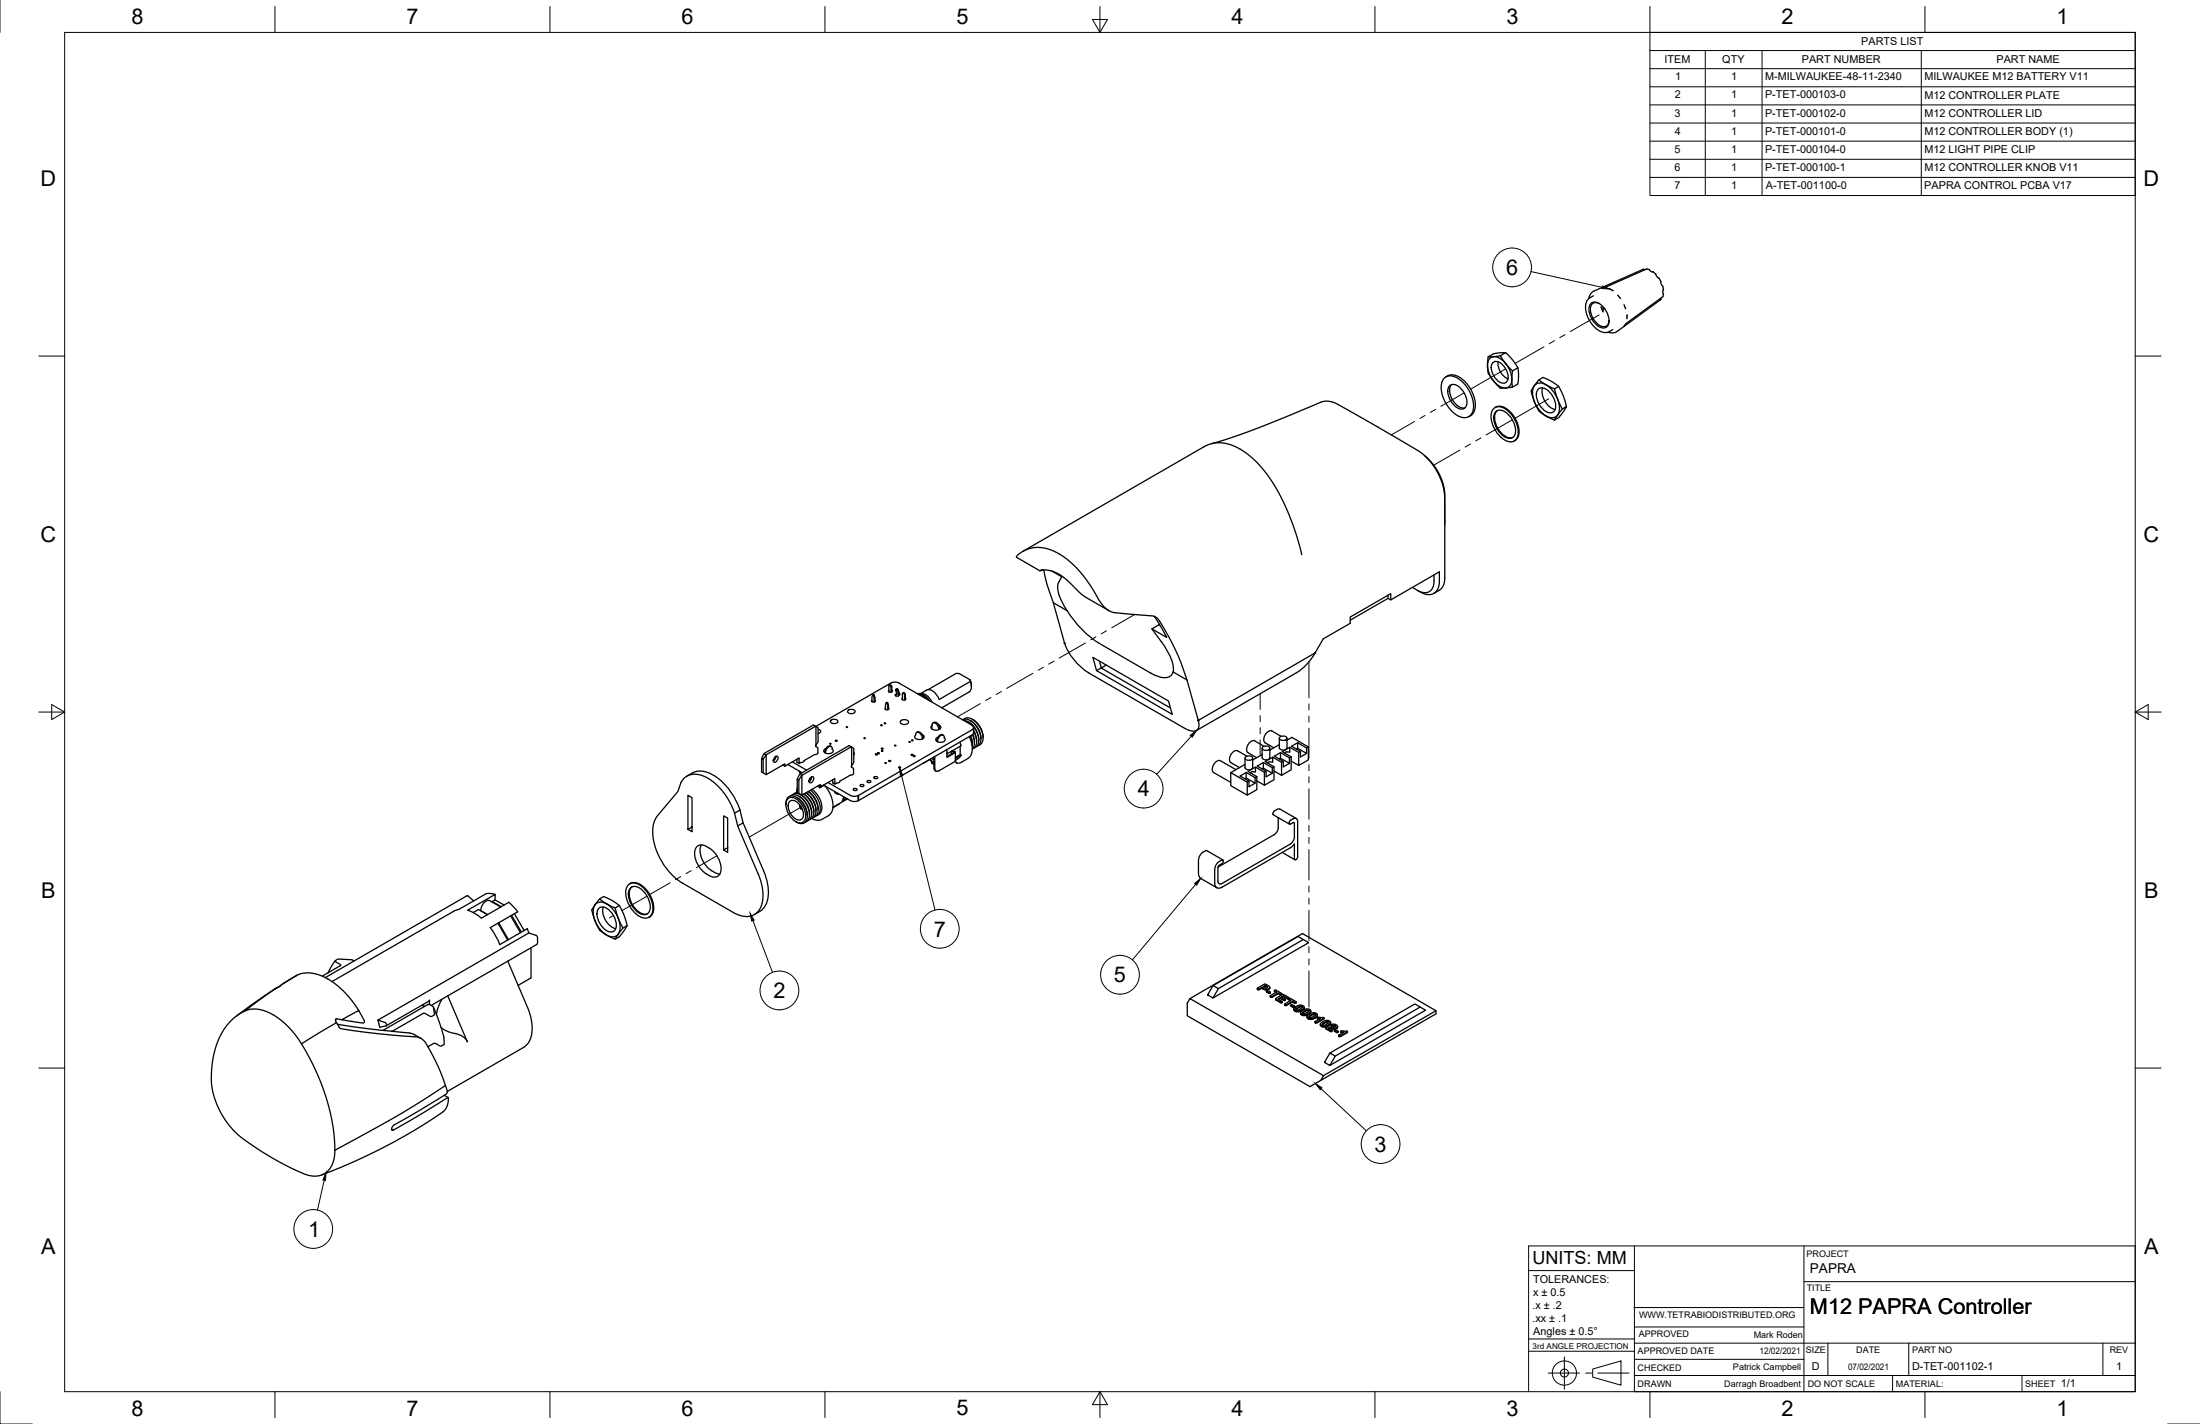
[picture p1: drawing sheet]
<svg xmlns="http://www.w3.org/2000/svg" width="864mm" height="559mm" viewBox="0 0 864 559" stroke-linecap="round" stroke-linejoin="round" font-family="sans-serif">
<!-- layer: Visible -->
<g fill="none" stroke="#000" stroke-width=".51">
<path d="M624.4 119.2a2.85 2.85 0 0 1 4 .3 7.8 7.8 0 0 1 2.9 8 2.57 2.57 0 0 1-4.3 .2 7.8 7.8 0 0 1-2.9-7.9zM625.5 116.1l-2.2 1.4-.8 1.8 .1 3.1 1.4 3.4 2.2 2.8 2.2 1.5 2.1 .4 2.6-1.2M627.8 119.2a2.22 2.22 0 0 0-2.5-.2 2.22 2.22 0 0 0-1 2.4 7.5 7.5 0 0 0 5 6.8 2.13 2.13 0 0 0 2.3-2.4M631.9 113.4l.2 .1M632.2 113.5l.5 .4M632.7 113.9l.6 .2M635.1 115.8l1.1 1.3M637.5 119.5l.6 1.6M645.6 105.9l-.6-.2-19.3 8.5-1.2 1-.9 2M646.4 105.6l1 .2 .6 .6 .9 .3 1 .8 2.1 3M646.4 105.5l-16.3 7.3-1.3 .1M652 110.5l.1 1 .6 .8"/>
<path d="M652 117.4l-17.3 12.7-1.6 .5-1.9-.2M652 117v.4M652.7 112.4a1.14 1.14 0 0 1 0 1.7l.2 1.2M653 115.3l-.3 1.2-14.4 10.5-.8 1M588.9 139.6l2.2-1.2-4.7 .4-2.2 1.2M591.1 138.4l2.5 2.6 2.2 3.3-2.1 1.2M629.8 121l-.6 .8v.5l-.7-1.8 .3 .4 .9 .2M638.8 123.6l-.1 1.5M566.7 148.6a4.4 4.4 0 0 1 6.2 .3 13.3 13.3 0 0 1 5.3 12.4 3.7 3.7 0 0 1-6.1 1.7 13.3 13.3 0 0 1-6.1-13zM567.6 147.9a5 5 0 0 1 6.5 1 12.8 12.8 0 0 1 4.7 12.4 3.9 3.9 0 0 1-2.2 2.2M569 151.5a3.5 3.5 0 0 1 5 1.5 6.3 6.3 0 0 1 1.2 6.9 3.5 3.5 0 0 1-5-1.5 6.3 6.3 0 0 1-1.2-6.9zM569.8 150.9a6.3 6.3 0 0 0 2.1 8.1l1.9 1.1h1.3"/>
<path d="M583.9 143.4l.3 3 1.4 2.2 2.2 2.7a3.4 3.4 0 0 0 4 .9l1.9-.3-.3-3M583.9 143.4a9.6 9.6 0 0 0 6.6 8.8 2.84 2.84 0 0 0 3-3.3M585.9 142.4a3.1 3.1 0 0 1 4.5 1.4 5.6 5.6 0 0 1 1.1 6 3.1 3.1 0 0 1-4.5-1.3 5.6 5.6 0 0 1-1.1-6.1zM586.8 159.9a4.5 4.5 0 0 1 5.8 1.4 10.2 10.2 0 0 1 3.1 10.5l-1 1M588.1 142a7 7 0 0 0 3.9 6.7M591.1 142.7l1.2 1.4a2.24 2.24 0 0 1 1.3 2.1l-.2 2.7M591.1 142.7l-1.6-2.2a1.22 1.22 0 0 0-2-.7l-2.2 .2a.89 .89 0 0 0-1.1 .1 .89 .89 0 0 0-.2 1.1l-.1 2.2M591.1 142.7a10.4 10.4 0 0 1 2.4 6.2M591.1 142.7a4.9 4.9 0 0 0-5.9-2.4l-1.1 1.5-.2 1.6M595.8 144.3l.3 2.3-.3 4.1-2.1 1.2M602.3 151.4l-.9 1.4a1.46 1.46 0 0 0 0 2l.9 2.7M602.3 157.5l1.8 3.8 2.8 1.9"/>
<path d="M602.3 151.4a6.9 6.9 0 0 0 0 6.1M602.3 157.5a11.7 11.7 0 0 0 4.6 5.7M603.7 152.8a3 3 0 0 1 4.5 1 6.7 6.7 0 0 1 1.8 7.6 3 3 0 0 1-4.4-.9 6.7 6.7 0 0 1-1.9-7.7zM604.1 149.1l1.6-1 3.4 1.6 2.7 1.9 1.9 3.8 1.2 4.1M605.5 152.2a7.5 7.5 0 0 0 4.9 8.5M606.9 151l1.7 .9a2.09 2.09 0 0 1 2 2.4l.9 2.4M606.9 151l-2.1-1.4a.62 .62 0 0 0-.7-.5 .62 .62 0 0 0-.6 .6l-1.2 1.7M606.9 151a11.5 11.5 0 0 1 4.6 5.7M606.9 151a3.3 3.3 0 0 0-4.6 .4M611.5 156.7l1.8 3.8M611.5 156.7a6.9 6.9 0 0 1 0 6.1M611.8 151.7l-1.6 .9"/>
<path d="M475.5 174.1l6.6-1.9 9.2-3.3 28.5-11.4 2.6 .1 2.2 .8 12.5 7 20.9 12.4 3.6 3.5 3.1 4.8 1.7 4.3 .7 4.3v32.1M559.2 178.8l2.5 2.3 1.8 2.5 1.8 3.1 1.1 3 .7 4.1v12M586.3 160.3a4.3 4.3 0 0 1 5.9 1.2 10.1 10.1 0 0 1 3.2 10.6 3.6 3.6 0 0 1-5.5 0 11 11 0 0 1-4.3-10.5zM587.4 161.4a4.1 4.1 0 0 1 5.2 1.8 7.5 7.5 0 0 1 1.8 7.9 3.3 3.3 0 0 1-5.1-.7 8 8 0 0 1-2.4-8.6zM587.8 161.1a5 5 0 0 0-.4 6 7.1 7.1 0 0 0 5.8 4.7l.6-.1M594.7 172.9l-.3 .1M606.9 163.2l3.3 1.6M611.5 162.8l-1.3 2M611.5 162.8a3.3 3.3 0 0 1-4.6 .4M613.3 160.5l-1.8 2.3M613.3 160.5l1.6-1-3 4.3-1.7 1M401.4 216.4l71.5-41.2 2.8-1.1 3-.4 4.5 .9 5.1 2.6 4.5 3.6 4.7 5.6 4.5 7 3.4 7.2 3.2 8.5 2.4 8.6"/>
<path d="M408.2 224l-9.1-5.3v-.5l3-2.1 3.7-1.2 3.9 .1 3.6 1.1 4.9 2.9 4.4 3.9 4.6 5.6 5 8.2 2.8 2.8 2.6 .9 14.9 1.3 1.8 .9 5.2 8.6 4 8.5 2.4 7.1 4.5 15.9M409.5 223.6l-1.4 .3 1.2-.3 1.8 .1a14.1 14.1 0 0 1 8.1 4.3l6.5 6 9.7 5.7M409.8 223.6l1.1 5.4 2.6 7.5M412.9 224.1l3.9 2.2 .2-.1M415.6 228.5a11.6 11.6 0 0 0 2.3 9.6l1 1.6M416.8 226.3l-1.2 2.2M418.9 239.6l-5.4-3.1 4.4 15.9M418.9 239.6a39.4 39.4 0 0 0 12.6 12.9l20.1 11.6a8 8 0 0 0 7.6 1.3 5.2 5.2 0 0 0 .8-6.3l-2.4-4.8-5.4-7.5M544.9 233.6v1.2M545.9 235.4v-2.4l-15.9 9.1v2.5l-10.6 6.1-3.2 5.5-45.8 26.5M554.4 230.5a10.8 10.8 0 0 0 7.3 2.8 4.5 4.5 0 0 0 3.3-5.2v-3.7l-19.1 11-1-.6-14.9 8.6M562.9 225.6a8.3 8.3 0 0 1-1 5.9 3.9 3.9 0 0 1-5.4 .2"/>
<path d="M567.1 226.8a5.3 5.3 0 0 1-2.1 4.8l-2.2 1.3M417.9 252.4a23 23 0 0 0 9.5 11.7l37.6 21.7M431.6 259.5l.6 2.6-1.8 1.1 29.7 17.1-1.4-5.2-29.7-17.1 1.4 5.2M452.9 241.8l1.7 2.2 3.4 6.2-5.8-3.4 3-1.8M516.2 256.2a21.5 21.5 0 0 1-7.4 7.9l-39.1 22.6M332.9 278.8a1.75 1.75 0 0 1 2.8 .5 1.69 1.69 0 0 1-3-.2zM342.3 274.7l-.2 .3a.82 .82 0 0 0 .8 .5 .82 .82 0 0 0 .7-.5l-.1-.3M342.3 275.4l.2-2.7 .4 .2 .2 1v1.6M342.5 272.7h.7l.3 2.7M343.2 272.7l-.3 .2M343.5 273.7l-.4 .2M347.6 278.4v-1.9l.3-.7 .3 .2 .2 1v1.6"/>
<path d="M347.6 277.8l-.2 .2a.82 .82 0 0 0 .8 .6 .82 .82 0 0 0 .8-.6l-.2-.2M347.9 275.8h.6l.3 2.6M348.5 275.8l-.3 .2M348.8 276.8l-.4 .2M348.9 269.2v2.3M348.9 269.2l.2-.3 .6 .5 .1 2.3M348.9 270.9l-.2 .2a.82 .82 0 0 0 .8 .6 .82 .82 0 0 0 .8-.6l-.2-.2M349 269l.7-.2 .4 .5v2.2M351.6 270.9l.4 1.2 .9 .5M351.9 272.3l-.3 .1a.64 .64 0 0 0 .2 .9 .64 .64 0 0 0 .9-.2l.3-.3M352 270.3l-.3 .2M352 270.3l.6 .3 .6 2.1"/>
<path d="M352 272.1l-.4 1M352.4 271.4l-.8-.5v-.4h.4l.4 .5 .5 1.6-.3 .5M354.2 274l-.2 .2a.82 .82 0 0 0 .8 .5 .82 .82 0 0 0 .8-.5l-.2-.2M354.2 274.6l.2-2.6 .6 .5 .1 2.2M354.4 272l.6-.2 .4 .8M355.4 272.6v2M360.1 272.2h.9l1.4 .5 2.1 2.1M360.4 272.4l1.4 .4 1.6 1.3M360.7 272.5l2.2 1.3M361.3 272.2a4.6 4.6 0 0 1 4.5 3.3M362.4 272.7l.4 .2M362.8 272.9l2 2"/>
<path d="M380.8 266.8l.5 1.3v1.4M380.9 267.4l-12.2 7.1a5.1 5.1 0 0 0-4.6-3.8l-2.8 1.5M380.9 267.4l-.1-.6-4.3-2.5-1.1-.1-11.1 6.4M380.9 267.4l.4 2.2-.5 1.6-11.1 6.5M434.3 261l-2.1 1.1 27.3 15.7M460.5 263.7l5.4 3.1M299 297.6l.9-1.9 .9 .5-1.2 1.8v5.3M299.6 298l-.6-.4v5.3l1.8 1.1M304.2 297.1a.69 .69 0 0 1 1.2-.1 1.66 1.66 0 0 1-1.6 2.1l-.2-1zM304.5 296.8l.1 .2M304.6 296.8l-.3 1-.7 .8M309.2 300l5.7 3.2"/>
<path d="M311 299l5.6 3.2M312.8 297.9v1.2l.9 .5M319.8 296.1l-4.1 2.4M320.2 285l-.9-.5-19.4 11.2M320.3 292.4l-.1-7.4-19.4 11.2v7.8l7.3-4.3v1l5.6-3.3v2.2l1.7-.6 .2-.5M320.3 285.1l.8 .5v5.5l-.8 1.3M320.3 292.4h.1M320.3 292.4v.5l.8 .5v2M321 295.4l-.3 .5-.9 .2M321.1 286.2a.84 .84 0 0 1 1.1 .8 .84 .84 0 0 1-1.1 .8M324.2 293.8a.86 .86 0 0 0-.8 .6 .86 .86 0 0 0 .3 .9M325 293.3l.4-.2a.84 .84 0 0 1 1-.1 .84 .84 0 0 1 .3 1 .9 .9 0 0 1 .3 1 .9 .9 0 0 1-.9 .6l-2.1-.1 .2-1z"/>
<path d="M325.8 291.8l.4 .1-.4 .1zM326.1 282.7a1.75 1.75 0 0 1 2.8 .5 1.69 1.69 0 0 1-2.9-.2zM326.3 293a1.82 1.82 0 0 0-2.5 1.8l-.1 .6M332.3 285.2l.4 .1-.4 .1zM334.2 293.1l-.9-.5-19.4 11.2M334.3 293.2l.9 .4v5.6l-.9 1.3M335.2 295.3l.2 .5-.2 .5M339.3 289.6l.4 .1-.4 .1zM345.9 284.5l.4 .1-.4 .2zM346.1 294.6l.5 .1-.5 .1zM347.2 283.7l.5 .2-.5 .1zM347.5 299.3l.4 .1-.4 .1z"/>
<path d="M351.3 292.5l.4 .1-.4 .1zM353.6 282.9a1.9 1.9 0 0 1 3 .6 1.84 1.84 0 0 1-3.2-.3zM356.9 291l.5 .2-.5 .1zM358 290.4l.4 .1-.4 .2zM359.4 288.5a1.03 1.03 0 0 1 .8-1.2 1.03 1.03 0 0 1 1.2 .8l.7 1.7M359.4 288.5a.9 .9 0 0 0-.3 1 .9 .9 0 0 0 .9 .6h1.6l.5-.3M359.8 287.4a1.83 1.83 0 0 1 2.6 1.8v.6a.88 .88 0 0 0 .3-.9 .88 .88 0 0 0-.8-.7M362.4 299.5l2.6-1.5 1.6 1.5M362.4 299.5h.1M365.1 297.9l1.5 1.4M365.2 298.2l.5 .6M365.7 298.8l.1 .7"/>
<path d="M365.7 297.6l.9 .6M365.8 299.5l.8 .5M365.8 286.1v-1.5a1.01 1.01 0 0 1 1-1.1 1.01 1.01 0 0 1 1 .9l.7 1.9M366.2 283.7a1.82 1.82 0 0 1 2.7 1.8v.6M366.4 297.2l.2 .1M366.6 297.1v4.3l.5 1M368.5 284.5a1 1 0 0 1 .8 1.1 1 1 0 0 1-1.2 .8 2.04 2.04 0 0 1-2.7-1.1l.4-.6M369 288.9l.3-.3a.84 .84 0 0 1 1.1 0 .84 .84 0 0 1 .3 1 .9 .9 0 0 1 .3 1 .9 .9 0 0 1-.9 .6l-2.1-.1 .2-1.1zM370.3 288.5a1.82 1.82 0 0 0-2.6 1.8v.6a.88 .88 0 0 1-.4-.9 .88 .88 0 0 1 .8-.7M371.7 294.1l.1 3 3.2-1.8-1-.8M371.7 295.7l.2 .1M371.7 295.3l.2 .5"/>
<path d="M373.5 294.8v1M373.7 294.7l.9 .5-2.9 1.7M375 295.2v3.5l-6.9 4-.7-.1-.4-.6-.1-5.1M375 298.7h.1M375.7 297.9l-.7 .5M376.8 291.2l.5 1.4-5.4 3.2M376.9 292.8v3.3l.4 .2M376.9 296.1l-1.9 1.1M377.3 296.3l-2.3 1.3M377.3 296.3l-.7 1-1.6 .9M377.9 282.4a5.1 5.1 0 0 1 5.7 3.2 6.3 6.3 0 0 1 .7 6.8l-.9 .6M378.2 282.7a8.2 8.2 0 0 1 5.7 9.4l-.5 .8-.9 .5"/>
<path d="M378.3 282.3a3.6 3.6 0 0 1 4.9 1.1 8.1 8.1 0 0 1 2.3 8l-1.3 1.1M380 283.2l.4 .3M380.4 283.5a8.3 8.3 0 0 1 3.8 6.5M380.5 289.1l1.2 4.1-.2 2-.4 1.2-.8 1-3.5 2-1.3 .1-.5-.9M380.8 282.7a8.2 8.2 0 0 1 4.3 6.8M380.9 288.8l.7 2.3v1.6M381 288.7l.7 3.3M381.6 284.6l-28.7-16.5-1.6-.4-1.6 .3-29.4 17.1M381.6 284.6a.97 .97 0 0 1 .6 1 .97 .97 0 0 1-.7 .8l-44.5 25.7M381.7 282.3a8.3 8.3 0 0 1 4.2 7.3M381.9 288.2l.5 1.9 .1 1.4M382.2 285.5l-.1 2.3-.6 .7-44.5 25.7"/>
<path d="M382.2 287a5.3 5.3 0 0 1-.1 6.7l-.4 .2a5.2 5.2 0 0 0 .1-5.6M382.2 286.7l.8 1.6 .4 2.2M383.3 290.5v.5M384.2 290v.5M385 289.6v.4M470.4 282.7a2.81 2.81 0 0 1-1.7 4.2l-1.6-.2-2.1-.9M485.8 294.6l3.7 2.1M485.8 294.6a3.1 3.1 0 0 0-2.6 4.7l3.4 1.9M488.7 300l-5.6 3.2 6.5 3.7M488.7 297.5v3.7a1.74 1.74 0 0 0 3 0v-3.7M488.9 297.1a1.77 1.77 0 0 1 2.8 .5 1.71 1.71 0 0 1-3-.2zM491.7 298l.2 .2"/>
<path d="M492.5 290.7l3.7 2.2M492.6 290.7a3.1 3.1 0 0 0-2.7 4.7l3.4 1.9M495.4 293.6v3.7a1.74 1.74 0 0 0 3.1 0v-3.7M495.4 296.1l-3.7 2.1M495.6 293.2a1.77 1.77 0 0 1 2.9 .5 1.71 1.71 0 0 1-3-.2zM495.9 299.2v2.2l-.5 .3M495.9 299.2l-2.4 1.4 3.5 2v2.2l2.4-1.4M495.9 299.2l3.5 2.1M498.5 294.2l.1 .1M499.6 297.1l-3 1.8 3.5 2M502.2 289.7v3.7a1.74 1.74 0 0 0 3 0v-3.7M502.2 292.2l-3.7 2.1"/>
<path d="M502.3 289.3a1.77 1.77 0 0 1 2.9 .5 1.71 1.71 0 0 1-3-.2zM502.6 295.4v2.1l-.5 .3M502.6 295.4l-2.3 1.3 3.5 2.1v2.1l2.4-1.3M502.6 295.4l3.6 2M502.9 289l-3.6-2.2a3.1 3.1 0 0 0-2.7 4.7l3.4 2M503.1 299.1l-3.5-2v2l-1.5-.2-.4 .6M505.2 290.5l1.9-1.2 6.5 3.8M505.2 290.3l.2 .1M506.2 297.4v2.2l-3.6-2.1M506.2 297.4l.6-.4v5.1l-3.7 2.1v-5.1l.7-.3M506.3 293.2v2l-1.5-.2-.4 .6M506.8 298.7l3 1.7"/>
<path d="M509.4 291.5v2.1l-.5 .3M509.4 291.5l-2.4 1.3 3.5 2.1v2.2l2.4-1.4M509.4 291.5l3.5 2M509.8 295.3l-3.5-2.1-3 1.8 3.5 2M512.9 293.5v2.2l-3.5-2.1M512.9 293.5l.7-.4v5.1l-3.8 2.2v-5.1l.7-.4M269.6 304.6a8.7 8.7 0 0 1 11.4 .2 26.2 26.2 0 0 1 9.5 13.1M288.4 319.1l1.2 5 2.1-1.2 8 18.8a16.3 16.3 0 0 1 .6 14 8.6 8.6 0 0 1-4.2 3.2M288.4 319.1a24.1 24.1 0 0 0-12.9-14.8 6.3 6.3 0 0 0-8.1 2.7l-1.3 3.6-8 9.5a14.2 14.2 0 0 0-.5 13.5 25.7 25.7 0 0 0 10.2 12.9l20.1 11.6a7.4 7.4 0 0 0 9.6-.4 13.9 13.9 0 0 0 .7-13.4l-8.6-20.2M290.5 317.9l-2.1 1.2M290.5 317.9l1.2 5M307.3 300.2l.8 .5"/>
<path d="M308.5 315.3v.4M308.5 315.3a2.57 2.57 0 0 1 1.2-2.7 2.57 2.57 0 0 1 3 .3 8.6 8.6 0 0 1 4 8.8 2.45 2.45 0 0 1-4 .9M309.2 313.6a3.1 3.1 0 0 1 4.6 .9 6.8 6.8 0 0 1 1.8 7.8 3.1 3.1 0 0 1-4.6-.9 6.8 6.8 0 0 1-1.8-7.8zM310 314.4a3.6 3.6 0 0 1 4.5 2.3 3.6 3.6 0 0 1-.2 5 4.8 4.8 0 0 1-4.7-4l-.2-.8a2.73 2.73 0 0 1 .6-2.5zM310.2 312.4a3.6 3.6 0 0 1 4.8 1.2 8.1 8.1 0 0 1 2.4 7.9l-1.3 1.1M311 311.9a3.6 3.6 0 0 1 4.9 1.2 8.1 8.1 0 0 1 2.3 7.9l-1.3 1.1M312.7 312.9a8.1 8.1 0 0 1 4.2 7.3M312.9 305.7l1-1.9 .9 .5-1.2 1.8v5.3M312.9 309.3l-.2 1.7M313 310.7l-.3 .2M313 310.9l-1.1 .5M313.5 312.4a8.1 8.1 0 0 1 4.3 7.3"/>
<path d="M313.6 306.1l-.7-.4v5.3l1.9 1.1M313.8 302.6v.4l.7 .4M313.9 315.8v.7l.5 .9M314.2 316.3v.8l.4 .4M314.4 311.9a8.1 8.1 0 0 1 4.2 7.3M314.5 316.6l.3 1M314.6 303.1v.3M314.8 317.6l.2 .1M317.6 306.4l.2 .1-.2-.1M318.1 310.1a8.3 8.3 0 0 1 3.4 9.1l-1.2 1M318.2 305.2l.3 .2h-.6M318.2 305.1a.69 .69 0 0 1 1.2 0 1.66 1.66 0 0 1-1.6 2.1l-.2-1z"/>
<path d="M318.3 305.9h-.6M318.5 305.5l-.6 .3M318.6 304.9l-.3 1-.8 .8M318.7 309.8a8.4 8.4 0 0 1 3.5 9l-1.4 1.2M319.4 318.7a8.1 8.1 0 0 0-3.9-7.1 8.2 8.2 0 0 1 3.5 9.1l-1.2 .9M320.3 318.2a8.1 8.1 0 0 0-3.9-7.1 8.2 8.2 0 0 1 3.4 9.1l-1.2 .9M321.1 308.4l.6 .7M321.1 308.4l.7 .6M321.1 317.8a8.1 8.1 0 0 0-3.9-7.2 8.3 8.3 0 0 1 3.5 9.1l-1.2 1M321.3 308.3l.8 .5M322.6 308.5h.1M322.6 308.6l-.9 .5"/>
<path d="M322.6 308.6l-.2 .2M323.3 308.1l10.5 6 1.5 .4 1.6-.3M323.4 308.2l-1.7 .9M323.9 308.4l1.7 2.7 1.1 2.7 .3 2.9-.5 1.9-1.1 1.4-3.3 1.8-1.6 .1-1.9-.7M325 307.1l8.8 5M326.9 306v1.2l.8 .5M327.7 310.7l.2 .4 .8 .6M328.6 311.2l.1 .4h.3M329.2 311.5l-.2 .1M329.3 315.5l-2.3 1.4M331.1 312.6l-.5 1.8 1.8-1M331.8 313l-.3 .9"/>
<path d="M332 313.2l-.6 .7-.4-.5M332.7 313.5l-5.7 3.3M333.8 312.1l1.5 .4 1.6-.3M333.8 304.2l-4.2 2.4-.3 .5-.9 .2M334.3 300.5l-.1-7.4-19.4 11.2v7.8l7.3-4.3v1l5.6-3.3v2.2l.7-.4M334.3 300.5l-.1 .5 .8 .5v2.1l-.5 .5-.7 .1M334.9 309.7l.8-.3 .7 .3a.79 .79 0 0 1-.7 .5 .79 .79 0 0 1-.8-.5zM336.9 312.2v2zM337.6 308.2l.8-.4 .7 .4a.79 .79 0 0 1-.7 .5 .79 .79 0 0 1-.8-.5zM340.3 306.6l.8-.3 .7 .3a.79 .79 0 0 1-.7 .5 .79 .79 0 0 1-.8-.5zM343 305l.8-.3 .7 .3a.79 .79 0 0 1-.7 .6 .79 .79 0 0 1-.8-.6zM367.1 302.4l.3 .2"/>
<path d="M476.4 303.1l6.7 3.9M483.1 303.2v5.1l6.5 3.7M485.2 302l-6.1-3.5a3.1 3.1 0 0 0-2.7 4.7M489.2 303.1v2.2l-.5 .3M489.2 303.1l-2.4 1.4 3.5 2v2.2l2.4-1.4M489.2 303.1l3.5 2.1M492.7 305.2v2.1l-3.5-2M492.7 305.2l.7-.4v5.1l-3.8 2.1v-5.1l.7-.4M492.8 301v2l-1.4-.2-.5 .5M493.4 306.4l2.9 1.7M496.3 303l-3.5-2-2.9 1.7 3.5 2.1M499.4 301.3v2.1l-3.5-2"/>
<path d="M499.4 301.3l.7-.4v5.1l-3.8 2.1v-5.1l.7-.4M500.1 302.6l3 1.6M501.2 317.7l-1.2 .7-.3 1.2 6.5 3.8M502.5 317.5l6.4 3.7M502.5 317.5l-1.3 .2M271.7 324.5l-1.7 1v-13.4l1.7 .9v13.4l-1.7-.9M273.8 332a3.8 3.8 0 0 1 4.6 .8 9.5 9.5 0 0 1 4.4 9.8 2.73 2.73 0 0 1-4.4 1 9.7 9.7 0 0 1-5.4-10.4zM275.3 331.6a9.1 9.1 0 0 0 4.1 10.1M285.6 332.6l-1.5 .9v-13.3l1.5 .9v13.4l-1.5-1M312.4 322.5l.3 .1M472.3 334.4l1.4-.6 6.3 3.7M472.3 334.4l-.9 .8-.9 1.7v6"/>
<path d="M501.8 320.8l-.1 4.5-1.1 1.9-22.5 13.1M503.3 334.5l5 2.9M506.6 323.4l1.4-.6 .1 6.2-1.1 1.9-27.3 15.8-.8 .2-.6-.3-.2-.8v-5.4l.3-.7 1.6-1.2v-1a4 4 0 0 0-3.2 3.7v5.3a1.75 1.75 0 0 0 .9 1.9 1.75 1.75 0 0 0 2-.2l26.8-15.5 1.6-1.5v5.8M506.6 321.9a2.15 2.15 0 0 1 2.3-.7l.5 1.2v13.8l-.6 1.1-.5 .1-.2-.5M506.6 321.9l-.6 1.1 .2 .4 .4-.1M183.7 351.7l2.3 1.8M183.8 351.6l-.5-.1-55.6 32.1M188.7 357.4l2.6 1.5-3.5-2-2 1.2M188.7 357.4h.1M192.3 353.4l4.3 2.5M192.3 353.4a3.5 3.5 0 0 0-3.6 3.9M193.2 354l1.2-.9v-2.1l-10.8 6.2a15.2 15.2 0 0 1 5.4 3.1l10.7-6.2 3.5 3.7-10.8 6.2 2 2.8 1.8 3.9 10.8-6.3 .6 1.7"/>
<path d="M193.2 353.8l3.5 2M194.4 353.1l3.5 2.1M194.4 351l-1.8-.4-1.7 .1-10.8 6.2-2 .7-47.8 27.6M200.5 359.4l3.8 6.6M200.9 359.2l3.8 6.6M201.9 358.6l3.8 6.5M233.9 354.7a4.5 4.5 0 0 1 6.1 1.4 10.4 10.4 0 0 1 3 9.9 3.4 3.4 0 0 1-5.5 .5 10.8 10.8 0 0 1-4.3-10.8zM235 356.5a3 3 0 0 1 4.5 1 6.7 6.7 0 0 1 1.8 7.6 3 3 0 0 1-4.5-.9 6.7 6.7 0 0 1-1.8-7.7zM235.4 352.8l1.6-1 3.3 1.6 2.8 1.9 1.6 3.1 1.2 3.7a3.7 3.7 0 0 1-1.4 3.8l-1.4 1.7-1.6 .9-3.9-1.9-2.2-1.6-1.8-3.5-1-3.3a3.6 3.6 0 0 1 1.3-3.6zM235.4 352.8l2.5 1.8 3.6 1.7M236.8 355.9a7.5 7.5 0 0 0 4.9 8.5M243.1 355.3l-1.6 1.1 1.3 4.2 1.7 3.6"/>
<path d="M246.6 347.2a4.3 4.3 0 0 1 5.9 1.2 10.1 10.1 0 0 1 3.2 10.6 3.6 3.6 0 0 1-5.5 0 11 11 0 0 1-4.3-10.5zM247.5 346.7l-.3 .2M247.5 346.7a5.4 5.4 0 0 1 6.2 2.4 9.5 9.5 0 0 1 2.4 9.6l-1.4 1.3M247.7 348.3a4.1 4.1 0 0 1 5.2 1.8 7.5 7.5 0 0 1 1.8 7.9 3.3 3.3 0 0 1-5.1-.7 8 8 0 0 1-2.4-8.6zM248.1 348a5 5 0 0 0-.3 6 7.1 7.1 0 0 0 5.8 4.7l.6-.1M279.4 341.7l2 1.1 1.2 .2M470.5 342.8l.1 1 .7 .9M471.3 344.7l6.4 3.7M131.6 377l-2.8 4.7M139 377.1l-.9-.5-5.6-.2-.9 .9 2 1.2 .1 .4-7.2 4.2M195.5 362.3l3.8 6.6M195.8 362.1l3.8 6.6"/>
<path d="M199.3 377.2l7.7 18a16.1 16.1 0 0 1 .7 13.6l-2.2 2.2-29.9 17.3-.7-2.3M207.6 366.1l2.7 .9 .5 .4 .2 2.4-.4 .9-41.4 23.8M207.6 366.1l-59.3 34.2M208.4 371.9v11.9l-5 2.9M246.2 363.2l-1.7 1-3 4.3M511.6 368.7l2.1 1.2-37.6 21.7M96.1 396.7l-3.8 2.4-3.3 3.3-2.8 4.7-1.8 4.7-1.2 6.1-.2 6.1 .5 4.5 1.8 5.3 1.9 3.8 3.1 4.4 3.4 3.5 3.7 2.8 8.2 5.4 8.5 4.6 6.6 2.8 3.8 .4 1.8-.4 1.6-.9 1.6-1.6 1-1.8 .9-4.3-.4-7.9-1.5-8.5-2.8-9.4-3.7-8.7-4.7-8.4M107.4 388.4l-14.6 10.4M108.6 387.7l-1.2 .7M109.8 387.1l-2.4 1.3M110 386.9l-5.8 3.8-8.1 6 2.4-.7 3 .1 3 .8 2.9 1.4 3.4 2.4 2.7 2.6 2.5 3 2.3 3.3 13.8-8.3-.4-.9 .1-.5 2.4 .3M110.5 386.5l-.5 .4"/>
<path d="M116.7 382.6l-6.3 3.9 6.3-3.9 1.3-.5 3.1-.3 3.8 .6 5.1 2.6 4.7 3.7 2.6 2.9 2.4 3.2 3.2 5.4 .1 .8-.5 .5-8.4-1.3 6.7-3.7M166 394.2l.1 .5 .6 .2M168.4 392.8l-16.8 9.7M168.5 392.8l.1-.3v1.7M170.1 395.1l2.2 5.6 1.9 6.3M173.5 392.1a15.3 15.3 0 0 0-2.2 6M175.8 390.8l7.7 18M467.1 391.9l44.2-25.5 52.4 30.2v1.2l-49.5 28.6-48.2-27.8v-4.9l1.1-1.8 52.4 30.2-1 1.8M476.2 386.7l2.1 1.2-2.2 3.7-2.1-1.2zM476.2 386.7l33.3-19.2 2.1 1.2-33.3 19.2M493.6 387.9l3-1.8 1.7 1.1v.8M493.7 388l-.1-.1 .3 .5 1.4-.6 .6 .4"/>
<path d="M494 388.1l-.3-.1v.4M494.4 388l-.4 .1v.3M495.3 387.8v-.3l.6 .3v.4M495.3 387.5l-.9 .5v.3M495.9 387.8l1.1 .4M496.7 386.7l-.9 .5 .9 .5 .8-.2-.1-.4-.7-.4v.3l-.7 .4M496.7 387l.8 .5M497.1 388.9l.5-.2 1 .5-.1 .6-.5-.1M497.3 389l-.2-.1v.3l.9 .5M497.3 389.4v-.4l.7 .4v.3M498 389.4l.3 .1M498 388l-1 .2v.3"/>
<path d="M498.3 387.7l-.3 .6M498.4 387.4l-.1 .7-.8 .4-1.6-.3M498.5 389.5l-.2 .3M498.6 389.3l-.1 .5M499.1 391.1l-.3-.1v.3M499.5 390.9l-.4 .2v.3M500.3 388.7l.5-.2 2.3 1.3v.6l-.6-.1M500.4 388.9l-.1-.2v.4l.6 .3M500.4 389.2v-.3l.7 .4-2.5 1.5M500.9 392.5v-.3l1.7 1M501.8 390v-.4l.7 .4v.3M501.8 389.6l-2.3 1.3v.4"/>
<path d="M502.5 390.3l-.7-.3-2.4 1.3h-.6l-.2-.5 .2 .2M502.5 390l.3 .1M502.6 391.5l-.9 .5 1.6 1-.1 .5-2.4-1.1-.1-.5 .2 .3M502.6 391.8v-.3l1.3 .8M502.9 393.3l-.3-.1v.3M503 390.1l-.2 .3M503.2 389.9l-.2 .5M503.2 393.2l-.3 .4M503.3 391.4l.5-.3 1.4 .8M503.3 393l-.1 .5M503.8 390.8l-.8 .4 1.4 .8 .1 .6h-.5l-1.4-.8-.7 .4M503.8 391.1v-.3l1.4 .8v.3"/>
<path d="M504.2 392.3h-.3v.3M504.4 392.3l-.2 .4M504.5 392.2l-.1 .4M504.8 394.3h-.4v.3M505.1 394.2l-.3 .4M505.2 391.9h.6l.1-.5-2.3-1.2-2.9 1.7M505.2 391.6l.3 .1M505.8 391.6l-.3 .4M505.9 391.5l-.1 .4M505.9 391.9l.6-.1 2.3 1.3-.1 .5h-.6M506.1 392.1l-.2-.2v.4l.6 .4M506.1 392.4v-.3l.7 .4-2.5 1.6"/>
<path d="M506.7 394.4l.6-.2 .9 .6v.5h-.6M506.9 394.6l-.2-.2 .1 .4 .8 .5M506.9 394.9v-.3l.7 .4v.3M507.4 393.2v-.3l.7 .4v.3M507.4 392.9l-2.3 1.3v.3M507.6 395l.3 .1M507.9 395.9l.2 .8 1 .3 1.9-.5M507.9 396.1l.2-.6 .7-.5 2-.6 1.2 .7-.1 .8-.9 .6M507.9 396.4v-.3l.4 .4M508.1 393.6l-.7-.4-2.4 1.4h-.6l-.1-.5 .1 .2M508.1 393.3l.3 .1M508.1 395l-.2 .4"/>
<path d="M508.3 394.9l-.2 .4M508.7 393.3l-.3 .4M508.8 393.2l-.1 .4M509 396.7l-.7-.2v.3M509.8 396.7h-.8v.3M510.4 396.5l-.6 .2v.3M510.4 395.1l.7 .1v-.3l.2 .3-1.9 1.1-.8-.1 .2-.5M510.4 394.8l-1.4 .7-.3 .7M510.5 397.4l.1 .7 1 .4 2-.5M510.5 397.6l.2-.6 .9-.7 1.8-.4 .8 .3 .4 .5-.2 .7-.8 .6M510.5 397.9v-.3l.4 .4M511 396.5v-.3l-.6 .3v.4"/>
<path d="M511.1 395.2l.1 .1M511.1 394.9l-.7-.1v.3l-1.6 .9M511.6 398.2l-.7-.2v.3M511.9 395.5l-.9 .7M512 395.2l-.1 .7M512.3 398.2h-.7v.3M513 398l-.7 .2v.3M513 396.6l.7 .1v-.3l.2 .2-1.8 1.2-.8-.1 .1-.5M513 396.3l-1.4 .7-.3 .7M513.1 398.9l.1 .6 .7 .5h1.1l1.2-.5M513.1 399.1l.1-.6 .7-.5 2.1-.6 1.1 .7v.7l-.9 .7M513.1 399.4v-.3l.4 .4"/>
<path d="M513.6 398v-.3l-.6 .3v.3M513.7 396.7l.1 .1M513.7 396.4l-.7-.1v.3l-1.6 .9M514.2 399.7l-.7-.2v.3M514.4 397l-.8 .7M514.6 396.7l-.2 .7M514.9 399.7h-.7v.3M515.6 399.5l-.7 .2v.3M515.6 398.1h.9l-.4 .5-1.4 .7-.8-.1 .1-.5M515.6 397.8l-1.6 .9-.1 .5M516.2 399.5v-.3l-.6 .3v.3M516.3 398.2l.1 .1"/>
<path d="M516.3 397.9l-.7-.1v.3l-1.6 .9M517 398.5l-.8 .7M517.1 399.3h2.4l.2 .5M517.1 398.2l-.1 .6M517.2 399.5l-.1 .2 .8 .2M517.2 399.8v-.3l1.2 .1-2.2 1.4M519.5 399.9l.2-.5-.1 .5-2.5 1.5h-.8l-.1-.4 .1 .1M519.5 399.6l-2.4 1.4v.4M557.5 395.2l2.1 1.2-37.6 21.7M563.7 396.6l-44.2 25.5M131.7 400.2l.1 .5M131.7 400l.1 .1"/>
<path d="M132.1 401.3l1 1.8 .8 .6 12.5 1.7 17.2 1.5 1.5 .5 1.8 1.6 2.9 5.1 2.9 6.1 2.1 5.8M132.4 401.9l9.9 1.5 11.6 1.3M148.3 400.3l2.8 .9 .6 .7-.2 .7-2.5 .5M148.4 400.3l.6 2.8M150.3 404.3l17.7-10.1 .7 .1 1.4 .8 .4 3.2-1.4 .6-2.2-1.2-.7-.1-12.3 7.1M153.9 404.7l7.5 .8 3.8 2M173.1 403.2a14.5 14.5 0 0 0 7.1 2.8l2.1 1.2 1.2 1.6M174.2 407v3l-1.3 .5-2.4-1.1-2.5 1.4M517.1 401l-.8 .1v.3M518.3 401.9l.1 .6 .9 .5h1l1.1-.5M518.3 402.1l.6-1 2.2-.7 1.2 .7v.7l-.9 .7M518.3 402.4v-.3l.4 .4"/>
<path d="M519.4 402.7l-.7-.2v.3M520.1 402.7h-.7v.3M520.7 403.6l-.2-.2 .1 .4 1.8 1 .4-.1 .1-.4M520.7 403.9v-.3l1.5 .9M520.8 402.5l-.7 .2v.3M520.8 401.2h.7v-.3l.2 .2-1.8 1.2-.9-.1 .2-.5M520.8 400.8l-1.6 .9-.2 .5M521.4 402.5v-.3l-.6 .3v.3M521.5 401.2l.1 .1M521.5 400.9l-.7-.1v.4l-1.6 .8M521.8 403.5h-.3l1.3 .7v.6M522.1 413.2l2.1 1.2-2.2 3.7-2.1-1.2z"/>
<path d="M522.1 413.2l33.3-19.2 2.1 1.2-33.3 19.2M522.2 401.6l-.8 .6M522.4 401.2l-.2 .6M522.5 402.2l.7-.3 .9 .1 .9 .5 .1 .7-.8 .6h-2.3M522.5 404.5h-.3v.3M522.6 402.4l.1 .3h1.6l-.6 .4h-2.5l-.7 .3M522.8 404.5l-.3 .4M522.8 402.4h-.2v.3M523.2 402.4l-.4 .3M523.4 402.3l-.2 .4M523.5 403.5l-1.7 .1M523.8 404.3l.4-.2 1.1 .5-.1 .6-.6-.1"/>
<path d="M523.9 404.4l-.1-.1v.4l.8 .4M523.9 404.7v-.3l.7 .4v.3M524.1 402.4l-.7-.1v.3M524.1 403.5h-.6v.3M524.3 402.6l-.2-.2v.3M524.6 404.8l.3 .1M524.7 403.3l-.6 .2v.3M525 403.1l-.3 .5M525.1 402.8l-.1 .6M525.2 404.9l-.3 .3M525.3 404.7l-.1 .5M526.3 406.4l-.7 .1v.3"/>
<path d="M526.4 404.7l2.3-.1 .2 .5M526.5 404.8l-.1 .3 .7 .2M526.5 405.1v-.3l1.1 .2-2.1 1.3M528.8 405l-2.5 1.4v.3M528.9 405.1l-2.8 1.7h-.5l-.1-.5 .1 .2M528.9 405.1v-.3l-.1 .5M174.4 429.8l1.5 .9M174.8 426l-18.2 11.5-25.2 13.9M175.6 428.3l-.6 1.1-20.4 12.1-.6 .7-.3 1 .5 .3 1.6-.8 20.2-12-.2 2.5-.9 2-1.1 1.2-3 2-8.6 5.5-11.2 6.2-12.8 6.1-11.9 4.9M153.7 443l.7 .4"/>
<circle cx="328.3" cy="290.6" r=".33"/>
<circle cx="344.1" cy="296" r=".33"/>
<circle cx="344.9" cy="295.5" r=".33"/>
<circle cx="346.4" cy="293.7" r=".33"/>
<circle cx="349.3" cy="298.5" r=".33"/>
<circle cx="358.1" cy="296.1" r=".33"/>
<circle cx="358.9" cy="296.6" r=".33"/>
<circle cx="353.2" cy="301.1" r=".33"/>
</g>
<g fill="#000" stroke="#000" stroke-width=".39">
<circle cx="417.9" cy="252.4" r=".24"/>
<circle cx="516.2" cy="256.2" r=".24"/>
<circle cx="470.4" cy="282.7" r=".24"/>
</g>
<!-- layer: Tweak Trail -->
<g fill="none" stroke="#000" stroke-width=".39">
<path d="M606.1 136.1l-11.3 6.5M610.2 133.7l-2.1 1.2M614.3 131.3l-2 1.2M627.7 123.6l-11.3 6.5M574.7 154.2l-9.1 5.2M591 144.8l-13.7 7.9M608 156.5l-13.3 7.6M555.3 165.4l-9.1 5.3M559.4 163l-2 1.2M563.5 160.6l-2 1.2M573.1 176.6l-10.3 5.9M577.2 174.2l-2.1 1.2"/>
<path d="M581.3 171.9l-2 1.1M593.7 164.7l-10.3 6M413.7 259.4l-2.1 1.2M426.1 252.3l-10.3 6M430.2 249.9l-2 1.2M434.3 247.5l-2 1.2M445.4 241.2l-9 5.1M513.8 259.7v14.2M384.9 276.1l-9 5.2M389 273.7l-2.1 1.2M393.1 271.4l-2.1 1.1M405.5 264.2l-10.3 6"/>
<path d="M409.6 261.8l-2.1 1.2M494.7 272.2v6.2M513.8 276.2v2.4M494.7 280.8v2.4M494.7 285.6v2.4M494.7 290.3v6.2M513.8 281v2.4M513.8 285.8v11.9M314.4 316.8l-20.3 11.7M513.8 300v2.4M513.8 304.8v2.4M513.8 309.6v11.9"/>
<path d="M281.4 335.8l-8 4.7M513.8 323.9v2.3M513.8 328.6v2.4M513.8 333.4v11.9M240.8 359.3l-1.6 .9M254 351.7l-9.8 5.6M263.1 346.4l-8 4.6M267.2 344l-2.1 1.2M271.3 341.7l-2 1.1M513.8 347.7v2.4M513.8 352.4v2.4M513.8 357.2v11.9"/>
<path d="M513.8 371.5v2.4M513.8 376.2v2.4M513.8 381v14.2"/>
</g>
<!-- layer: Border -->
<g fill="none" stroke="#000" stroke-width=".39">
<path d="M0 0v12.7M25.4 12.7h812.8v533.4h-812.8zM107.9 2.6v10.1M215.9 2.6v10.1M323.8 2.6v10.1M428.8 7.6h5.9l-2.9 5.1zM431.8 2.6v10.1M539.7 2.6v10.1M647.7 2.6v10.1M755.6 2.6v10.1M15.2 139.7h10.2M838.2 139.7h10.1"/>
<path d="M15.2 279.4h10.2M20.3 276.5l5.1 2.9-5.1 3zM838.2 279.4l5.1-2.9v5.9zM838.2 279.4h10.1M15.2 419.1h10.2M838.2 419.1h10.1M0 546.1v12.7h12.7M107.9 546.1v10.2M215.9 546.1v10.2M323.8 546.1v10.2M431.8 546.1l2.9 5.1h-5.9zM431.8 546.1v10.2"/>
<path d="M539.7 546.1v10.2M647.7 546.1v10.2M755.6 546.1v10.2M850.9 558.8h12.7"/>
</g>
<!-- layer: Titleblock -->
<g fill="none" stroke="#000" stroke-width=".39">
<path d="M600.1 498.6h41.5M641.6 488.9v57.2h196.6v-57.2h-238.1v57.2M708.1 488.9v57.2M641.4 513.1h66.6M708.1 502.9h130.1M600.1 530.2h41.5M600.1 525.4h41.5M607.7 538.8h12.3M614.1 532.5v12.7M622.4 538.8h2.4M625.2 537.2l11.1-3.1v9.5l-11.1-3.2zM627.2 538.8h12.3"/>
<path d="M641.6 539.8h196.6M641.6 533.4h66.5M641.6 527.1h196.6M641.6 520.7h66.5M717.5 527.1v12.7M742.9 539.8v6.3M749.3 527.1v12.7M793.7 539.8v6.3M825.5 527.1v12.7"/>
<circle cx="614.1" cy="538.8" r="4.8"/>
<circle cx="614.1" cy="538.8" r="1.58"/>
</g>
<!-- layer: BOM -->
<g fill="none" stroke="#000" stroke-width=".39">
<path d="M647.7 12.7h190.5v64h-190.5zM647.7 19.8h190.5M669.4 19.8v56.9M691.7 19.8v56.9M754.2 19.8v56.9M647.7 26.9h190.5M647.7 34.1h190.5M647.7 41.2h190.5M647.7 48.3h190.5M647.7 55.4h190.5M647.7 62.5h190.5M647.7 69.6h190.5"/>
<path d="M601 106.6l27.9 6.2M467.6 288.9l-13.6 14.9M353.9 304.5l13.2 52.6M469.3 347l-24.8 29.7M295.6 361.3l7.6 20.3M518.6 427.2l17.7 16.5M127.3 463.1l-2.7 11.7"/>
<circle cx="593.6" cy="104.9" r="7.6"/>
<circle cx="448.9" cy="309.5" r="7.6"/>
<circle cx="368.9" cy="364.5" r="7.6"/>
<circle cx="306" cy="388.7" r="7.6"/>
<circle cx="439.6" cy="382.5" r="7.6"/>
<circle cx="541.9" cy="448.9" r="7.6"/>
<circle cx="123" cy="482.3" r="7.6"/>
</g>
<path d="M629.1 112.2l2.8 1.2-3.1-.2zM467.2 288.6l2.5-1.9-1.7 2.6zM353.2 301.5l1.2 2.9-1 .2zM468.9 346.7l2.4-2-1.6 2.7zM294.5 358.4l1.5 2.7-.9 .3zM516.3 425.2l2.6 1.7-.7 .7zM128 460.2l-.2 3.1-1-.3z" fill="#000" stroke="#000" stroke-width=".39"/>
<g font-size="8.5">
<text x="51.6" y="9.4">8</text>
<text x="159.5" y="9.4">7</text>
<text x="267.5" y="9.4">6</text>
<text x="375.4" y="9.3">5</text>
<text x="483.4" y="9.4">4</text>
<text x="591.3" y="9.4">3</text>
<text x="699.3" y="9.4">2</text>
<text x="807.2" y="9.4">1</text>
<text x="16" y="72.9">D</text>
<text x="841.4" y="72.9">D</text>
<text x="591.2" y="107.9">6</text>
<text x="16" y="212.6">C</text>
<text x="841.4" y="212.6">C</text>
<text x="446.7" y="312.5">4</text>
<text x="16.2" y="352.3">B</text>
<text x="841.7" y="352.3">B</text>
<text x="366.5" y="367.5">7</text>
<text x="437.2" y="385.5">5</text>
<text x="303.7" y="391.7">2</text>
<text x="539.6" y="452">3</text>
<text x="120.9" y="485.3">1</text>
<text x="16.2" y="492">A</text>
<text x="841.7" y="492">A</text>
<text x="710.5" y="515.8">M12 PAPRA Controller</text>
<text x="51.6" y="555.5">8</text>
<text x="159.5" y="555.5">7</text>
<text x="267.5" y="555.5">6</text>
<text x="375.4" y="555.4">5</text>
<text x="483.4" y="555.5">4</text>
<text x="591.3" y="555.5">3</text>
<text x="699.3" y="555.5">2</text>
<text x="807.2" y="555.5">1</text>
</g>
<text font-size="7.1" x="601.5" y="496">UNITS: MM</text>
<text font-size="5.3" x="710.5" y="499.5">PAPRA</text>
<g font-size="4.3">
<text x="730.6" y="17.8">PARTS LIST</text>
<text x="653.4" y="24.9">ITEM</text>
<text x="676.1" y="24.8">QTY</text>
<text x="707.3" y="24.9">PART NUMBER</text>
<text x="783.7" y="24.9">PART NAME</text>
<text x="657.5" y="31.5">1</text>
<text x="679.5" y="31.5">1</text>
<text x="692.9" y="31.5">M-MILWAUKEE-48-11-2340</text>
<text x="755.4" y="31.5">MILWAUKEE M12 BATTERY V11</text>
<text x="657.4" y="38.7">2</text>
<text x="679.5" y="38.7">1</text>
<text x="692.9" y="38.7">P-TET-000103-0</text>
<text x="755.4" y="38.7">M12 CONTROLLER PLATE</text>
<text x="657.4" y="45.8">3</text>
<text x="679.5" y="45.8">1</text>
<text x="692.9" y="45.8">P-TET-000102-0</text>
<text x="755.4" y="45.8">M12 CONTROLLER LID</text>
<text x="657.4" y="52.9">4</text>
<text x="679.5" y="52.9">1</text>
<text x="692.9" y="52.9">P-TET-000101-0</text>
<text x="755.4" y="52.9">M12 CONTROLLER BODY (1)</text>
<text x="657.4" y="60">5</text>
<text x="679.5" y="60">1</text>
<text x="692.9" y="60">P-TET-000104-0</text>
<text x="755.4" y="60">M12 LIGHT PIPE CLIP</text>
<text x="657.4" y="67.1">6</text>
<text x="679.5" y="67.1">1</text>
<text x="692.9" y="67.1">P-TET-000100-1</text>
<text x="755.4" y="67.1">M12 CONTROLLER KNOB V11</text>
<text x="657.4" y="74.2">7</text>
<text x="679.5" y="74.2">1</text>
<text x="693.2" y="74.2">A-TET-001100-0</text>
<text x="755.4" y="74.3">PAPRA CONTROL PCBA V17</text>
<text x="601.8" y="503.6">TOLERANCES:</text>
<text x="601.9" y="508.7">x ± 0.5</text>
<text x="601.5" y="513.8">.x ± .2</text>
<text x="601.5" y="518.9">.xx ± .1</text>
<text x="601.9" y="524">Angles ± 0.5°</text>
<text x="711.3" y="537.6">D</text>
<text x="750.5" y="537.6">D-TET-001102-1</text>
<text x="830.6" y="537.6">1</text>
<text x="809" y="544.5">1/1</text>
</g>
<g font-size="3.5">
<text x="709.2" y="493.1">PROJECT</text>
<text x="709.2" y="506.8">TITLE</text>
<text x="643.4" y="517.2">WWW.TETRABIODISTRIBUTED.ORG</text>
<text x="643.3" y="524.8">APPROVED</text>
<text x="688.4" y="525">Mark Roden</text>
<text x="642.9" y="531.5">APPROVED DATE</text>
<text x="690.7" y="531.4">12/02/2021</text>
<text x="708.9" y="530.9">SIZE</text>
<text x="728.7" y="530.9">DATE</text>
<text x="750.5" y="530.9">PART NO</text>
<text x="828.2" y="530.9">REV</text>
<text x="642.9" y="537.9">CHECKED</text>
<text x="680.3" y="537.7">Patrick Campbell</text>
<text x="725.4" y="537.5">07/02/2021</text>
<text x="642.9" y="544.2">DRAWN</text>
<text x="676.8" y="544.3">Darragh Broadbent</text>
<text x="709.6" y="544.2">DO NOT SCALE</text>
<text x="744.2" y="544.2">MATERIAL:</text>
<text x="795" y="544.2">SHEET</text>
</g>
<text font-size="3.2" x="601.6" y="529.2">3rd ANGLE PROJECTION</text>
</svg>
